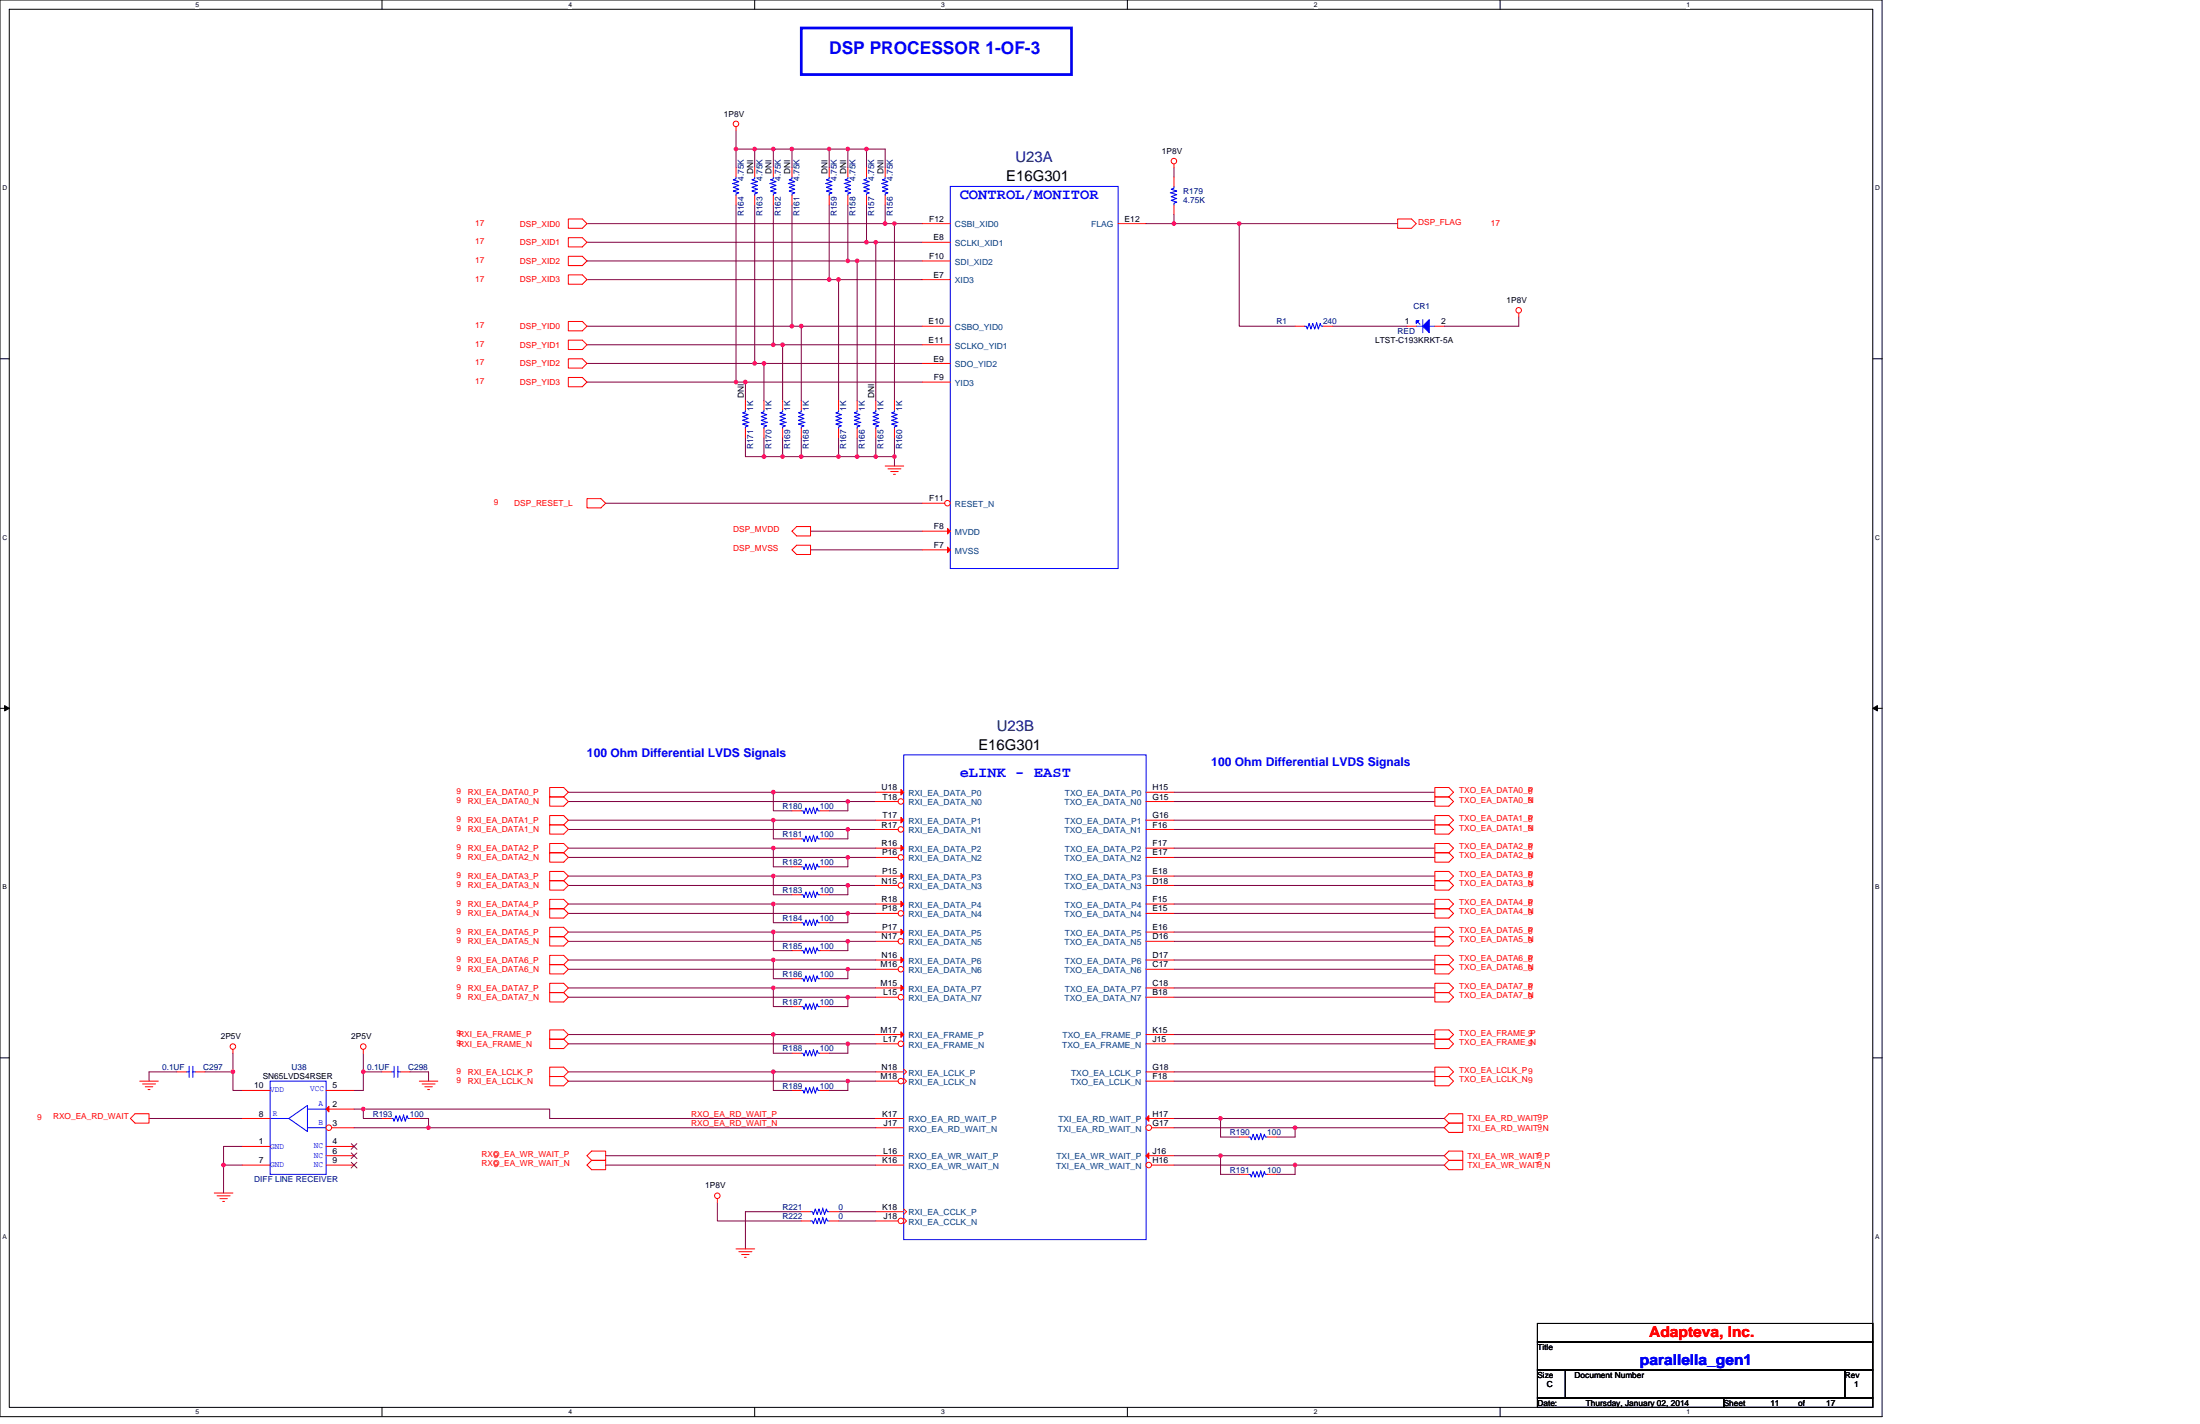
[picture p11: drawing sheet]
<svg xmlns="http://www.w3.org/2000/svg" width="432mm" height="279mm" viewBox="0 0 432 279" stroke-linecap="round" stroke-linejoin="round" font-family="sans-serif">
<path d="M0 0h369.4v278h-369.4zM1.8 1.8h365.8v274.3h-365.8z" fill="none" stroke="#000" stroke-width=".2"/>
<g fill="#fff">
<path d="M38.4 .2h.7v1.5h-.7z"/>
<path d="M38.4 276.3h.7v1.5h-.7z"/>
</g>
<path d="M75 0v1.8M75 276.1v1.9" fill="none" stroke="#000" stroke-width=".2"/>
<g fill="#fff">
<path d="M111.5 .2h.8v1.5h-.8z"/>
<path d="M111.5 276.3h.8v1.5h-.8z"/>
</g>
<path d="M148.1 0v1.8M148.1 276.1v1.9" fill="none" stroke="#000" stroke-width=".2"/>
<g fill="#fff">
<path d="M184.7 .2h.7v1.5h-.7z"/>
<path d="M184.7 276.3h.7v1.5h-.7z"/>
</g>
<path d="M221.3 0v1.8M221.3 276.1v1.9" fill="none" stroke="#000" stroke-width=".2"/>
<g fill="#fff">
<path d="M257.9 .2h.7v1.5h-.7z"/>
<path d="M257.9 276.3h.7v1.5h-.7z"/>
</g>
<path d="M294.4 0v1.8M294.4 276.1v1.9" fill="none" stroke="#000" stroke-width=".2"/>
<g fill="#fff">
<path d="M331 .2h.7v1.5h-.7z"/>
<path d="M331 276.3h.7v1.5h-.7z"/>
<path d="M.5 36.1h.9v1.5h-.9z"/>
<path d="M368 36.1h1v1.5h-1z"/>
<path d="M.5 104.7h.9v1.5h-.9z"/>
<path d="M368 104.7h1v1.5h-1z"/>
</g>
<path d="M0 70.4h1.8M367.6 70.4h1.8" fill="none" stroke="#000" stroke-width=".2"/>
<g fill="#fff">
<path d="M.5 173.3h.8v1.4h-.8z"/>
<path d="M368 173.3h.9v1.4h-.9z"/>
</g>
<path d="M0 139h1.8M367.6 139h1.8" fill="none" stroke="#000" stroke-width=".2"/>
<path d="M.9 138.5l.9 .5-.9 .5zM367.6 139l.9-.5v1z" fill="#000" stroke="#000" stroke-width=".2"/>
<g fill="#fff">
<path d="M.5 241.9h.8v1.4h-.8z"/>
<path d="M368 241.9h.9v1.4h-.9z"/>
</g>
<path d="M0 207.6h1.8M367.6 207.6h1.8M301.8 259.7h65.8v3.6h-65.8zM301.8 263.3h65.8v5.5h-65.8zM301.8 274.3h36.5v1.8h-36.5zM301.8 268.8h5.4v5.5h-5.4zM307.2 268.8h54.9v5.5h-54.9zM338.3 274.3h29.3v1.8h-29.3zM362.1 268.8h5.5v5.5h-5.5z" fill="none" stroke="#000" stroke-width=".2"/>
<path d="M157.3 5.5h53v9.1h-53z" fill="none" stroke="#00f" stroke-width=".53"/>
<g fill="none" stroke="#800040" stroke-width=".2">
<path d="M144.5 29.3v3.6M144.5 25.6v3.7M144.5 29.3h3.6M148.1 29.3v3.6M148.1 29.3h3.7M151.8 29.3v3.6M151.8 29.3h3.6M155.4 29.3v3.6M155.4 29.3h7.4M162.8 29.3v3.6M162.8 29.3h3.6M166.4 29.3v3.6"/>
<path d="M166.4 29.3h3.7M170.1 29.3v3.6M170.1 29.3h3.6v3.6M230.4 32.9v1.8M115.2 43.9h58.5M115.2 47.5h54.9M115.2 51.2h51.2M115.2 54.9h47.6M144.5 40.2v34.8M148.1 40.2v31.1M151.8 40.2v27.4M155.4 40.2v23.8"/>
<path d="M162.8 40.2v14.7M162.8 54.9h1.8M164.6 54.9h16.4M164.6 54.9v23.7M166.4 40.2v11M166.4 51.2h1.8M168.2 51.2h12.8M168.2 51.2v27.4M170.1 40.2v7.3M170.1 47.5h1.8M171.9 47.5h9.1M171.9 47.5v31.1"/>
<path d="M173.7 40.2v3.7M173.7 43.9h1.9M175.6 43.9v34.7M175.6 43.9h5.4M224.9 43.9h5.5M230.4 42.1v1.8M230.4 43.9h12.8v20.1h11M243.2 43.9h31.1M115.2 64h40.2M115.2 67.6h36.6M115.2 71.3h32.9M115.2 75h29.3"/>
<path d="M144.5 75h1.8M146.3 75h34.7M146.3 75v3.6M148.1 71.3h1.8M149.9 71.3h31.1M149.9 71.3v7.3M151.8 67.6h1.8M153.6 67.6v11M153.6 67.6h27.4M155.4 64h1.9M157.3 64v14.6M157.3 64h23.7"/>
<path d="M261.5 64h14.6M298.1 62.2v1.8h-14.6M118.9 98.7h62.1M146.3 85.9v3.7h3.6M149.9 85.9v3.7M149.9 89.6h3.7M153.6 89.6h3.7M153.6 85.9v3.7M157.3 85.9v3.7M157.3 89.6h7.3M164.6 85.9v3.7M164.6 89.6h3.6"/>
<path d="M168.2 85.9v3.7M168.2 89.6h3.7M171.9 85.9v3.7M171.9 89.6h3.7M175.6 85.9v3.7M175.6 89.6v1.8M159.1 104.2h21.9M159.1 107.9h21.9M111.5 157.3h54.9v1.8h-3.6M111.5 155.4h40.3v3.7h3.6M151.8 155.4h20.1M166.4 157.3h5.5"/>
<path d="M230.4 157.3h51.2M230.4 155.4h51.2M111.5 162.8h54.9M111.5 168.2h54.9M111.5 173.7h54.9M111.5 179.2h54.9M111.5 160.9h40.3M111.5 166.4h40.3M111.5 171.9h40.3M111.5 177.4h40.3M151.8 160.9h20.1M151.8 166.4h20.1"/>
<path d="M151.8 171.9h20.1M151.8 177.4h20.1M151.8 160.9v3.7h3.6M151.8 166.4v3.7h3.6M151.8 171.9v3.7h3.6M151.8 177.4v3.6h3.6M166.4 162.8h5.5M166.4 168.2h5.5M166.4 173.7h5.5M166.4 179.2h5.5M166.4 162.8v1.8h-3.6M166.4 168.2v1.9h-3.6"/>
<path d="M166.4 173.7v1.9h-3.6M166.4 179.2v1.8h-3.6M230.4 162.8h51.2M230.4 160.9h51.2M230.4 168.2h51.2M230.4 166.4h51.2M230.4 173.7h51.2M230.4 171.9h51.2M230.4 179.2h51.2M230.4 177.4h51.2M111.5 184.7h54.9M111.5 190.2h54.9"/>
<path d="M111.5 195.7h54.9M111.5 182.9h40.3M111.5 188.4h40.3M111.5 193.8h40.3M151.8 182.9h20.1M151.8 188.4h20.1M151.8 193.8h20.1M151.8 182.9v3.6h3.6M151.8 188.4v3.6h3.6M151.8 193.8v3.7h3.6M166.4 184.7h5.5M166.4 190.2h5.5"/>
<path d="M166.4 195.7h5.5M166.4 184.7v1.8h-3.6M166.4 190.2v1.8h-3.6M166.4 195.7v1.8h-3.6M230.4 184.7h51.2M230.4 182.9h51.2M230.4 190.2h51.2M230.4 188.4h51.2M230.4 195.7h51.2M230.4 193.8h51.2M29.3 219.5h18.2M34.7 210.3h-5.4v1.8"/>
<path d="M40.2 210.3h5.5M45.7 206.7v3.6M45.7 210.3v3.7h1.8M69.5 217.6h1.8v1.9h3.7M71.3 210.3v3.7h-1.8M71.3 206.7v3.6h3.7M71.3 217.6h36.6v1.9h64M80.5 210.3h3.6v1.8M82.3 219.5h1.8v1.8M111.5 204.8h54.9M111.5 212.1h54.9M111.5 203h40.3"/>
<path d="M111.5 210.3h40.3M151.8 203v3.7h3.6M151.8 210.3v3.7h3.6M151.8 203h20.1M151.8 210.3h20.1M166.4 204.8v1.9h-3.6M166.4 212.1v1.9h-3.6M166.4 204.8h5.5M166.4 212.1h5.5M230.4 219.5h9.2M230.4 203h51.2M230.4 204.8h51.2"/>
<path d="M230.4 210.3h51.2M230.4 212.1h51.2M239.6 219.5h43.9M239.6 219.5v3.6h3.6M43.9 228.6h3.6M43.9 228.6v5.5M47.5 224.9h-3.6v3.7M69.5 221.3h14.6M84.1 221.3h87.8M118.9 226.8h53M118.9 228.6h53M140.8 235.9v3.7h16.5"/>
<path d="M157.3 237.7h-11v7.3M164.6 237.7h7.3M164.6 239.6h7.3M230.4 226.8h9.2M230.4 221.3h23.8M230.4 228.6h23.8M239.6 226.8h43.9M239.6 226.8v3.6h3.6M254.2 221.3h29.3M254.2 228.6h29.3M254.2 221.3v1.8h-3.7M254.2 228.6v1.8h-3.7"/>
</g>
<g fill="#f0f" stroke="#f0f" stroke-width=".2">
<circle cx="173.7" cy="43.9" r=".36"/>
<circle cx="170.1" cy="47.5" r=".35"/>
<circle cx="166.4" cy="51.2" r=".35"/>
<circle cx="162.7" cy="54.8" r=".36"/>
<circle cx="155.4" cy="64" r=".36"/>
<circle cx="151.8" cy="67.6" r=".36"/>
<circle cx="149.9" cy="71.3" r=".36"/>
<circle cx="146.3" cy="75" r=".36"/>
<circle cx="175.5" cy="43.9" r=".35"/>
<circle cx="171.9" cy="47.5" r=".35"/>
<circle cx="168.2" cy="51.2" r=".36"/>
<circle cx="164.6" cy="54.8" r=".36"/>
<circle cx="148.1" cy="71.3" r=".35"/>
<circle cx="144.4" cy="75" r=".35"/>
<circle cx="157.2" cy="64" r=".36"/>
<circle cx="153.6" cy="67.6" r=".36"/>
<circle cx="175.5" cy="89.6" r=".35"/>
<circle cx="171.9" cy="89.6" r=".35"/>
<circle cx="168.2" cy="89.6" r=".36"/>
<circle cx="164.6" cy="89.6" r=".36"/>
<circle cx="157.3" cy="89.6" r=".35"/>
<circle cx="153.6" cy="89.6" r=".35"/>
<circle cx="149.9" cy="89.6" r=".36"/>
<circle cx="144.4" cy="29.2" r=".35"/>
<circle cx="170.1" cy="29.2" r=".35"/>
<circle cx="166.4" cy="29.2" r=".35"/>
<circle cx="162.7" cy="29.2" r=".35"/>
<circle cx="155.4" cy="29.2" r=".36"/>
<circle cx="151.8" cy="29.2" r=".35"/>
<circle cx="148.1" cy="29.2" r=".35"/>
<circle cx="254.2" cy="221.3" r=".35"/>
<circle cx="254.2" cy="228.6" r=".36"/>
<circle cx="239.5" cy="219.4" r=".36"/>
<circle cx="239.6" cy="226.7" r=".35"/>
<circle cx="166.4" cy="157.3" r=".35"/>
<circle cx="151.8" cy="155.4" r=".36"/>
<circle cx="166.4" cy="162.7" r=".35"/>
<circle cx="151.8" cy="160.9" r=".35"/>
<circle cx="166.4" cy="168.2" r=".36"/>
<circle cx="151.8" cy="166.4" r=".35"/>
<circle cx="166.4" cy="173.7" r=".36"/>
<circle cx="151.8" cy="171.9" r=".35"/>
<circle cx="151.8" cy="177.4" r=".36"/>
<circle cx="166.4" cy="179.2" r=".35"/>
<circle cx="151.8" cy="182.9" r=".36"/>
<circle cx="166.4" cy="184.7" r=".35"/>
<circle cx="151.8" cy="188.3" r=".35"/>
<circle cx="166.4" cy="190.2" r=".35"/>
<circle cx="151.8" cy="193.8" r=".35"/>
<circle cx="166.4" cy="195.7" r=".36"/>
<circle cx="166.4" cy="204.8" r=".36"/>
<circle cx="151.8" cy="203" r=".35"/>
<circle cx="166.4" cy="212.1" r=".35"/>
<circle cx="151.8" cy="210.3" r=".36"/>
<circle cx="84.1" cy="221.3" r=".35"/>
<circle cx="243.2" cy="43.9" r=".35"/>
<circle cx="230.4" cy="43.9" r=".35"/>
<circle cx="71.3" cy="217.6" r=".35"/>
<circle cx="71.3" cy="210.3" r=".36"/>
<circle cx="45.7" cy="210.3" r=".36"/>
<circle cx="43.9" cy="228.6" r=".36"/>
</g>
<g fill="none" stroke="#f00" stroke-width=".2">
<path d="M144.5 24.9v.7M230.4 32.2v.7M111.5 43h2.8l.9 .9-.9 .9h-2.8zM111.5 46.6h2.8l.9 .9-.9 1h-2.8zM111.5 50.3h2.8l.9 .9-.9 .9h-2.8zM111.5 53.9h2.8l.9 1-.9 .9h-2.8zM181 43.9h5.5M181 51.2h5.5M181 54.9h5.5M219.5 43.9h5.4M274.3 43h2.8l.9 .9-.9 .9h-2.8zM111.5 63.1h2.8l.9 .9-.9 .9h-2.8z"/>
<path d="M111.5 66.7h2.8l.9 .9-.9 1h-2.8zM111.5 70.4h2.8l.9 .9-.9 .9h-2.8zM111.5 74.1h2.8l.9 .9-.9 .9h-2.8zM181 64h5.5M181 71.3h5.5M181 75h5.5M298.1 61.4v.8M115.2 97.8h2.7l1 .9-1 1h-2.7zM173.7 91.4h3.7M174.3 92h2.5M174.8 92.5h1.5M175.4 93.1h.3"/>
<path d="M155.4 104.2l1-.9h2.7v1.9h-2.7zM155.4 107.9l1-.9h2.7v1.8h-2.7zM107.9 154.5h2.7l.9 .9-.9 1h-2.7zM107.9 156.4h2.7l.9 .9-.9 .9h-2.7zM281.6 156.4h2.8l.9 .9-.9 .9h-2.8zM281.6 154.5h2.8l.9 .9-.9 1h-2.8zM107.9 160h2.7l.9 .9-.9 .9h-2.7zM107.9 161.8h2.7l.9 1-.9 .9h-2.7zM107.9 165.5h2.7l.9 .9-.9 .9h-2.7zM107.9 167.3h2.7l.9 .9-.9 1h-2.7zM107.9 171h2.7l.9 .9-.9 .9h-2.7zM107.9 172.8h2.7l.9 .9-.9 .9h-2.7z"/>
<path d="M107.9 176.5h2.7l.9 .9-.9 .9h-2.7zM107.9 178.3h2.7l.9 .9-.9 .9h-2.7zM281.6 161.8h2.8l.9 1-.9 .9h-2.8zM281.6 160h2.8l.9 .9-.9 .9h-2.8zM281.6 167.3h2.8l.9 .9-.9 1h-2.8zM281.6 165.5h2.8l.9 .9-.9 .9h-2.8zM281.6 172.8h2.8l.9 .9-.9 .9h-2.8zM281.6 171h2.8l.9 .9-.9 .9h-2.8zM281.6 178.3h2.8l.9 .9-.9 .9h-2.8zM281.6 176.5h2.8l.9 .9-.9 .9h-2.8zM107.9 181.9h2.7l.9 1-.9 .9h-2.7zM107.9 183.8h2.7l.9 .9-.9 .9h-2.7z"/>
<path d="M107.9 187.5h2.7l.9 .9-.9 .9h-2.7zM107.9 189.3h2.7l.9 .9-.9 .9h-2.7zM107.9 192.9h2.7l.9 .9-.9 1h-2.7zM107.9 194.8h2.7l.9 .9-.9 .9h-2.7zM281.6 183.8h2.8l.9 .9-.9 .9h-2.8zM281.6 181.9h2.8l.9 1-.9 .9h-2.8zM281.6 189.3h2.8l.9 .9-.9 .9h-2.8zM281.6 187.5h2.8l.9 .9-.9 .9h-2.8zM281.6 194.8h2.8l.9 .9-.9 .9h-2.8zM281.6 192.9h2.8l.9 .9-.9 1h-2.8zM26.5 218.5h2.8v1.9h-2.8l-.9-.9zM27.4 212.1h3.7"/>
<path d="M28 212.7h2.5M28.5 213.2h1.5M29.1 213.8h.3M45.7 205.9v.8M71.3 205.9v.8M82.3 212.1h3.6M82.8 212.7h2.6M83.4 213.2h1.5M83.9 213.8h.4M107.9 202.1h2.7l.9 .9-.9 .9h-2.7zM107.9 203.9h2.7l.9 .9-.9 .9h-2.7zM107.9 209.4h2.7l.9 .9-.9 .9h-2.7z"/>
<path d="M107.9 211.2h2.7l.9 .9-.9 .9h-2.7zM281.6 202.1h2.8l.9 .9-.9 .9h-2.8zM281.6 203.9h2.8l.9 .9-.9 .9h-2.8zM281.6 209.4h2.8l.9 .9-.9 .9h-2.8zM281.6 211.2h2.8l.9 .9-.9 .9h-2.8zM284.4 218.5h2.7v1.9h-2.7l-.9-.9zM42.1 234.1h3.6M42.6 234.6h2.6M43.2 235.2h1.4M43.7 235.7h.4M115.2 226.8l.9-1h2.8v1.9h-2.8zM116.1 227.7h2.8v1.8h-2.8l-.9-.9z"/>
<path d="M140.8 235.2v.7M283.5 226.8l.9-1h2.7v1.9h-2.7zM284.4 220.4h2.7v1.8h-2.7l-.9-.9zM284.4 227.7h2.7v1.8h-2.7l-.9-.9zM144.5 245h3.6M145 245.6h2.6M145.6 246.1h1.4M146.1 246.7h.4"/>
<circle cx="144.4" cy="24.3" r=".54"/>
<circle cx="230.4" cy="31.6" r=".54"/>
<circle cx="298.1" cy="60.9" r=".54"/>
<circle cx="45.7" cy="205.3" r=".54"/>
<circle cx="71.3" cy="205.3" r=".54"/>
<circle cx="140.8" cy="234.6" r=".54"/>
</g>
<path d="M186.5 36.6h33v74.9h-33z" fill="none" stroke="#00f" stroke-width=".2"/>
<circle cx="186" cy="98.7" r=".54" fill="#fff" stroke="#f00" stroke-width=".2"/>
<g fill="none" stroke="#f00" stroke-width=".2">
<path d="M162.8 32.9v1.8M162.8 38.4v1.8M173.7 32.9v1.8M173.7 38.4v1.8M181 47.5h5.5M164.6 78.6v1.9M181 67.6h5.5M254.2 64h1.8M259.7 64h1.8M276.1 64h1.9M281.6 64h1.9M164.6 84.1v1.8"/>
<path d="M181 98.7h4.4M181 104.2h5.5M181 107.9h5.5M155.4 159.1h1.9M160.9 159.1h1.9M155.4 181h1.9M160.9 181h1.9M47.5 219.5h5.5M64 217.6h5.5M75 210.3h1.8M78.6 210.3h1.9M155.4 214h1.9"/>
<path d="M160.9 214h1.9M47.5 224.9h5.5M157.3 237.7h1.8M157.3 239.6h1.8M162.8 237.7h1.8M162.8 239.6h1.8"/>
</g>
<g fill="#f00" stroke="#f00" stroke-width=".2">
<path d="M186 103.7l.5 .5-.5 .6z"/>
<path d="M186 107.3l.5 .6-.5 .5z"/>
<path d="M64.6 217.1v1.1l-.6-.6z"/>
</g>
<g fill="none" stroke="#00f" stroke-width=".2">
<path d="M162.2 36l1.1 .4-1.1 .3 1.1 .4-1.1 .4 1.1 .3-.5 .2v.4M162.8 34.7v.4l-.6 .2 1.1 .3-1.3 .4M173.2 36l1.1 .4-1.1 .3 1.1 .4-1.1 .4 1.1 .3-.6 .2v.4M173.7 34.7v.4l-.5 .2 1.1 .3-1.3 .4M258.4 63.3l.4 1.3 .3-1.1 .2 .5h.4M258.4 63.5l-.4 1.1-.3-1.1-.4 1.1-.4-1.1-.3 1.1-.2-.6h-.4M278 64h1.3M278.2 63.1l.5 .5M279.3 62.7v2.6M279.8 64h1.8M164.6 80.5v.3l-.6 .2 1.1 .4-1.1 .3 1.1 .4-1.1 .4 1.1 .3M165.3 82.8l-1.3 .4 1.1 .4-.5 .2v.3"/>
<path d="M159.6 158.5l-.3 1.1-.4-1.1-.4 1.1-.3-1.1-.4 1.1-.2-.5h-.3M159.6 158.4l.4 1.2 .4-1.1 .2 .6h.3M159.6 180.5l-.3 1.1-.4-1.1-.4 1.1-.3-1.1-.4 1.1-.2-.6h-.3M159.6 180.3l.4 1.3 .4-1.1 .2 .5h.3M53 212.1h11v18.3h-11zM56.7 219.5l3.6-2.6v5.1l-3.6-2.5h-3.7M60.3 217.6h3.7M76.8 210.3h.5M77.3 209.2v2.2M78.1 209.2v2.2M78.1 210.3h.5M159.6 213.4l-.3 1.1-.4-1.1-.4 1.1-.3-1.1-.4 1.1-.2-.5h-.3"/>
<path d="M159.6 213.2l.4 1.3 .4-1.1 .2 .6h.3M60.3 221.3h3.7M161.5 237l.3 1.3 .4-1.1 .2 .5h.4M161.5 238.8l.3 1.3 .4-1.1 .2 .6h.4M161.5 237.2l-.4 1.1-.4-1.1-.3 1.1-.4-1.1-.4 1.1-.1-.6h-.4M161.5 239l-.4 1.1-.4-1.1-.3 1.1-.4-1.1-.4 1.1-.1-.5h-.4"/>
</g>
<g fill="#00f" stroke="#00f" stroke-width=".2">
<path d="M280.5 62.7v2.6l-1.2-1.3z" fill-rule="evenodd"/>
<path d="M278 62.9h.5l-.5 .6z" fill-rule="evenodd"/>
</g>
<circle cx="64.5" cy="221.3" r=".54" fill="#fff" stroke="#f00" stroke-width=".2"/>
<g fill="none" stroke="#f00" stroke-width=".2">
<path d="M144.5 32.9v1.8M144.5 38.4v1.8M166.4 32.9v1.8M166.4 38.4v1.8M230.4 34.7v1.9M230.4 40.2v1.9M153.6 78.6v1.9M157.3 78.6v1.9M153.6 84.1v1.8M157.3 84.1v1.8M155.4 186.5h1.9M160.9 186.5h1.9"/>
<path d="M47.5 214h5.5M64 214h5.5M47.5 228.6h5.5M64 224.9h5.5M64 226.8h5.5M64 228.6h5.5M65.1 221.3h4.4M243.2 223.1h1.8M243.2 230.4h1.8M248.7 223.1h1.8M248.7 230.4h1.8"/>
</g>
<path d="M68.9 224.4l1.2 1.1M68.9 226.2l1.2 1.1M68.9 228l1.2 1.2M70 224.4l-1.1 1.1M70 226.2l-1.1 1.1M70 228l-1.1 1.2" fill="none" stroke="#804000" stroke-width=".2"/>
<g fill="none" stroke="#00f" stroke-width=".2">
<path d="M143.9 36l1.1 .4-1.1 .3 1.1 .4-1.1 .4 1.1 .3-.5 .2v.4M144.5 34.7v.4l-.6 .2 1.1 .3-1.3 .4M165.9 36l1.1 .4-1.1 .3 1.1 .4-1.1 .4 1.1 .3-.6 .2v.4M166.4 34.7v.4l-.5 .2 1.1 .3-1.3 .4M229.9 37.8l1.1 .4-1.1 .4 1.1 .3-1.1 .4 1.1 .4-.6 .2v.3M230.4 36.6v.3l-.5 .2 1.1 .4-1.3 .3M153.6 80.5v.3l-.5 .2 1.1 .4-1.1 .3 1.1 .4-1.1 .4 1.1 .3M154.3 82.8l-1.2 .4 1.1 .4-.6 .2v.3M157.3 80.5v.3l-.6 .2 1.1 .4-1.1 .3 1.1 .4-1.1 .4 1.1 .3M158 82.8l-1.3 .4 1.1 .4-.5 .2v.3M177.4 148.1h47.5v95.1h-47.5zM159.6 186l-.3 1.1-.4-1.1-.4 1.1-.3-1.1-.4 1.1-.2-.6h-.3"/>
<path d="M159.6 185.8l.4 1.3 .4-1.1 .2 .5h.3M247.4 222.5l-.3 1.1-.4-1.1-.4 1.1-.3-1.1-.4 1.1-.2-.5h-.4M247.4 229.9l-.3 1.1-.4-1.1-.4 1.1-.3-1.1-.4 1.1-.2-.6h-.4M247.4 222.4l.4 1.2 .4-1.1 .1 .6h.4M247.4 229.7l.4 1.3 .4-1.1 .1 .5h.4"/>
</g>
<circle cx="176.8" cy="157.3" r=".54" fill="#fff" stroke="#f00" stroke-width=".2"/>
<path d="M171.9 157.3h4.4" fill="none" stroke="#f00" stroke-width=".2"/>
<circle cx="176.8" cy="162.7" r=".54" fill="#fff" stroke="#f00" stroke-width=".2"/>
<path d="M171.9 162.8h4.4" fill="none" stroke="#f00" stroke-width=".2"/>
<circle cx="176.8" cy="168.2" r=".54" fill="#fff" stroke="#f00" stroke-width=".2"/>
<path d="M171.9 168.2h4.4" fill="none" stroke="#f00" stroke-width=".2"/>
<circle cx="176.8" cy="173.7" r=".54" fill="#fff" stroke="#f00" stroke-width=".2"/>
<path d="M171.9 173.7h4.4" fill="none" stroke="#f00" stroke-width=".2"/>
<circle cx="176.8" cy="179.2" r=".54" fill="#fff" stroke="#f00" stroke-width=".2"/>
<path d="M171.9 179.2h4.4" fill="none" stroke="#f00" stroke-width=".2"/>
<circle cx="176.8" cy="184.7" r=".54" fill="#fff" stroke="#f00" stroke-width=".2"/>
<path d="M171.9 184.7h4.4" fill="none" stroke="#f00" stroke-width=".2"/>
<circle cx="176.8" cy="190.2" r=".54" fill="#fff" stroke="#f00" stroke-width=".2"/>
<path d="M171.9 190.2h4.4" fill="none" stroke="#f00" stroke-width=".2"/>
<circle cx="176.8" cy="195.7" r=".54" fill="#fff" stroke="#f00" stroke-width=".2"/>
<path d="M171.9 155.4h5.5M171.9 160.9h5.5M171.9 166.4h5.5M171.9 171.9h5.5M171.9 177.4h5.5M171.9 182.9h5.5M171.9 188.4h5.5M171.9 193.8h5.5M171.9 195.7h4.4M171.9 203h5.5" fill="none" stroke="#f00" stroke-width=".2"/>
<g fill="#f00" stroke="#f00" stroke-width=".2">
<path d="M176.8 154.9l.6 .5-.6 .6z"/>
<path d="M176.8 160.4l.6 .5-.6 .6z"/>
<path d="M176.8 165.9l.6 .5-.6 .6z"/>
<path d="M176.8 171.3l.6 .6-.6 .5z"/>
<path d="M176.8 176.8l.6 .6-.6 .5z"/>
<path d="M176.8 182.3l.6 .6-.6 .5z"/>
<path d="M176.8 187.8l.6 .6-.6 .5z"/>
<path d="M176.8 193.3l.6 .5-.6 .6z"/>
<path d="M176.8 202.4l.6 .6-.6 .5z"/>
</g>
<circle cx="176.8" cy="204.8" r=".54" fill="#fff" stroke="#f00" stroke-width=".2"/>
<path d="M171.9 210.3h5.5M171.9 204.8h4.4M177.4 209.8l.5 .5-.5 .6M177.4 211.6l.5 .5-.5 .6" fill="none" stroke="#f00" stroke-width=".2"/>
<circle cx="176.8" cy="212.1" r=".54" fill="#fff" stroke="#f00" stroke-width=".2"/>
<g fill="none" stroke="#f00" stroke-width=".2">
<path d="M224.9 157.3h5.5M224.9 155.4h5.5M224.9 162.8h5.5M224.9 168.2h5.5M224.9 173.7h5.5M224.9 179.2h5.5M224.9 160.9h5.5M224.9 166.4h5.5M224.9 171.9h5.5M224.9 177.4h5.5M224.9 184.7h5.5M224.9 190.2h5.5"/>
<path d="M224.9 195.7h5.5M224.9 182.9h5.5M224.9 188.4h5.5M224.9 193.8h5.5M171.9 219.5h5.5M171.9 212.1h4.4M224.9 203h5.5M224.9 204.8h5.5M224.9 210.3h5.5M224.9 212.1h5.5M224.9 219.5h5.5M171.9 221.3h5.5"/>
<path d="M171.9 226.8h5.5M171.9 228.6h5.5"/>
</g>
<path d="M224.9 219.5l.6-.6v1.1z" fill="#f00" stroke="#f00" stroke-width=".2"/>
<circle cx="225.5" cy="221.3" r=".54" fill="#fff" stroke="#f00" stroke-width=".2"/>
<path d="M224.9 226.8h5.5M226 221.3h4.4" fill="none" stroke="#f00" stroke-width=".2"/>
<path d="M224.9 226.8l.6-.6v1.1z" fill="#f00" stroke="#f00" stroke-width=".2"/>
<circle cx="225.5" cy="228.6" r=".54" fill="#fff" stroke="#f00" stroke-width=".2"/>
<path d="M171.9 237.7h5.5M177.4 237.2l.5 .5-.5 .6M177.4 239l.5 .6-.5 .5M226 228.6h4.4" fill="none" stroke="#f00" stroke-width=".2"/>
<circle cx="176.8" cy="239.6" r=".54" fill="#fff" stroke="#f00" stroke-width=".2"/>
<g fill="none" stroke="#f00" stroke-width=".2">
<path d="M148.1 32.9v1.8M148.1 38.4v1.8M151.8 32.9v1.8M151.8 38.4v1.8M155.4 32.9v1.8M155.4 38.4v1.8M170.1 32.9v1.8M170.1 38.4v1.8M146.3 78.6v1.9M149.9 78.6v1.9M168.2 78.6v1.9M171.9 78.6v1.9"/>
<path d="M175.6 78.6v1.9M146.3 84.1v1.8M149.9 84.1v1.8M168.2 84.1v1.8M171.9 84.1v1.8M175.6 84.1v1.8M155.4 164.6h1.9M155.4 170.1h1.9M155.4 175.6h1.9M160.9 164.6h1.9M160.9 170.1h1.9M160.9 175.6h1.9"/>
<path d="M155.4 192h1.9M155.4 197.5h1.9M160.9 192h1.9M160.9 197.5h1.9M34.7 210.3h1.9M38.4 210.3h1.8M75 219.5h1.8M80.5 219.5h1.8M155.4 206.7h1.9M160.9 206.7h1.9M171.9 239.6h4.4"/>
</g>
<g fill="none" stroke="#00f" stroke-width=".2">
<path d="M147.6 36l1.1 .4-1.1 .3 1.1 .4-1.1 .4 1.1 .3-.6 .2v.4M148.1 34.7v.4l-.5 .2 1.1 .3-1.3 .4M151.2 36l1.1 .4-1.1 .3 1.1 .4-1.1 .4 1.1 .3-.5 .2v.4M151.8 34.7v.4l-.6 .2 1.1 .3-1.3 .4M154.9 36l1.1 .4-1.1 .3 1.1 .4-1.1 .4 1.1 .3-.6 .2v.4M155.4 34.7v.4l-.5 .2 1.1 .3-1.3 .4M169.5 36l1.1 .4-1.1 .3 1.1 .4-1.1 .4 1.1 .3-.5 .2v.4M170.1 34.7v.4l-.6 .2 1.1 .3-1.3 .4M146.3 80.5v.3l-.5 .2 1.1 .4-1.1 .3 1.1 .4-1.1 .4 1.1 .3M147 82.8l-1.2 .4 1.1 .4-.6 .2v.3M149.9 80.5v.3l-.5 .2 1.1 .4-1.1 .3 1.1 .4-1.1 .4 1.1 .3M150.7 82.8l-1.3 .4 1.1 .4-.6 .2v.3"/>
<path d="M168.2 80.5v.3l-.5 .2 1.1 .4-1.1 .3 1.1 .4-1.1 .4 1.1 .3M169 82.8l-1.3 .4 1.1 .4-.6 .2v.3M171.9 80.5v.3l-.6 .2 1.1 .4-1.1 .3 1.1 .4-1.1 .4 1.1 .3M172.6 82.8l-1.3 .4 1.1 .4-.5 .2v.3M175.6 80.5v.3l-.6 .2 1.1 .4-1.1 .3 1.1 .4-1.1 .4 1.1 .3M176.3 82.8l-1.3 .4 1.1 .4-.5 .2v.3M159.6 164l-.3 1.1-.4-1.1-.4 1.1-.3-1.1-.4 1.1-.2-.5h-.3M159.6 169.5l-.3 1.1-.4-1.1-.4 1.1-.3-1.1-.4 1.1-.2-.5h-.3M159.6 175l-.3 1.1-.4-1.1-.4 1.1-.3-1.1-.4 1.1-.2-.5h-.3M159.6 163.9l.4 1.2 .4-1.1 .2 .6h.3M159.6 169.3l.4 1.3 .4-1.1 .2 .6h.3M159.6 174.8l.4 1.3 .4-1.1 .2 .6h.3"/>
<path d="M159.6 191.5l-.3 1.1-.4-1.1-.4 1.1-.3-1.1-.4 1.1-.2-.6h-.3M159.6 197l-.3 1.1-.4-1.1-.4 1.1-.3-1.1-.4 1.1-.2-.6h-.3M159.6 191.3l.4 1.3 .4-1.1 .2 .5h.3M159.6 196.8l.4 1.3 .4-1.1 .2 .5h.3M36.6 210.3h.5M37.1 209.2v2.2M37.8 209.2v2.2M37.8 210.3h.6M79.2 218.7l.3 1.3 .4-1.1 .2 .6h.4M79.2 218.9l-.4 1.1-.4-1.1-.3 1.1-.4-1.1-.4 1.1-.1-.5h-.4M159.6 206.1l-.3 1.1-.4-1.1-.4 1.1-.3-1.1-.4 1.1-.2-.5h-.3M159.6 205.9l.4 1.3 .4-1.1 .2 .6h.3"/>
</g>
<g fill="#f0f" stroke="#f0f" stroke-width=".2">
<circle cx="173.7" cy="43.9" r=".36"/>
<circle cx="170.1" cy="47.5" r=".35"/>
<circle cx="166.4" cy="51.2" r=".35"/>
<circle cx="162.7" cy="54.8" r=".36"/>
<circle cx="155.4" cy="64" r=".36"/>
<circle cx="151.8" cy="67.6" r=".36"/>
<circle cx="149.9" cy="71.3" r=".36"/>
<circle cx="146.3" cy="75" r=".36"/>
<circle cx="175.5" cy="43.9" r=".35"/>
<circle cx="171.9" cy="47.5" r=".35"/>
<circle cx="168.2" cy="51.2" r=".36"/>
<circle cx="164.6" cy="54.8" r=".36"/>
<circle cx="148.1" cy="71.3" r=".35"/>
<circle cx="144.4" cy="75" r=".35"/>
<circle cx="157.2" cy="64" r=".36"/>
<circle cx="153.6" cy="67.6" r=".36"/>
<circle cx="175.5" cy="89.6" r=".35"/>
<circle cx="171.9" cy="89.6" r=".35"/>
<circle cx="168.2" cy="89.6" r=".36"/>
<circle cx="164.6" cy="89.6" r=".36"/>
<circle cx="157.3" cy="89.6" r=".35"/>
<circle cx="153.6" cy="89.6" r=".35"/>
<circle cx="149.9" cy="89.6" r=".36"/>
<circle cx="144.4" cy="29.2" r=".35"/>
<circle cx="170.1" cy="29.2" r=".35"/>
<circle cx="166.4" cy="29.2" r=".35"/>
<circle cx="162.7" cy="29.2" r=".35"/>
<circle cx="155.4" cy="29.2" r=".36"/>
<circle cx="151.8" cy="29.2" r=".35"/>
<circle cx="148.1" cy="29.2" r=".35"/>
<circle cx="254.2" cy="221.3" r=".35"/>
<circle cx="254.2" cy="228.6" r=".36"/>
<circle cx="239.5" cy="219.4" r=".36"/>
<circle cx="239.6" cy="226.7" r=".35"/>
<circle cx="166.4" cy="157.3" r=".35"/>
<circle cx="151.8" cy="155.4" r=".36"/>
<circle cx="166.4" cy="162.7" r=".35"/>
<circle cx="151.8" cy="160.9" r=".35"/>
<circle cx="166.4" cy="168.2" r=".36"/>
<circle cx="151.8" cy="166.4" r=".35"/>
<circle cx="166.4" cy="173.7" r=".36"/>
<circle cx="151.8" cy="171.9" r=".35"/>
<circle cx="151.8" cy="177.4" r=".36"/>
<circle cx="166.4" cy="179.2" r=".35"/>
<circle cx="151.8" cy="182.9" r=".36"/>
<circle cx="166.4" cy="184.7" r=".35"/>
<circle cx="151.8" cy="188.3" r=".35"/>
<circle cx="166.4" cy="190.2" r=".35"/>
<circle cx="151.8" cy="193.8" r=".35"/>
<circle cx="166.4" cy="195.7" r=".36"/>
<circle cx="166.4" cy="204.8" r=".36"/>
<circle cx="151.8" cy="203" r=".35"/>
<circle cx="166.4" cy="212.1" r=".35"/>
<circle cx="151.8" cy="210.3" r=".36"/>
<circle cx="84.1" cy="221.3" r=".35"/>
<circle cx="243.2" cy="43.9" r=".35"/>
<circle cx="230.4" cy="43.9" r=".35"/>
<circle cx="71.3" cy="217.6" r=".35"/>
<circle cx="71.3" cy="210.3" r=".36"/>
<circle cx="45.7" cy="210.3" r=".36"/>
<circle cx="43.9" cy="228.6" r=".36"/>
</g>
<text font-size="3.5" fill="#00f" x="162.8" y="10.5">DSP PROCESSOR 1-OF-3</text>
<g font-size="2.9">
<text x="197.5" y="35.5">E16G301</text>
<text x="192" y="147.1">E16G301</text>
</g>
<g font-size="2.9" fill="#000080">
<text x="199.3" y="31.9">U23A</text>
<text x="195.7" y="143.4">U23B</text>
</g>
<g font-size="2.9" fill="#00f">
<text x="188.4" y="39.1">CONTROL/MONITOR</text>
<text x="188.4" y="152.4">eLINK - EAST</text>
<text x="321.9" y="267.9">parallella_gen1</text>
</g>
<text font-size="2.9" fill="#f00" x="323.7" y="262.4">Adapteva, Inc.</text>
<g font-size="2.4" fill="#00f">
<text x="115.2" y="148.5">100 Ohm Differential LVDS Signals</text>
<text x="237.7" y="150.3">100 Ohm Differential LVDS Signals</text>
</g>
<g font-size="1.7">
<text x="182.4" y="43.5">F12</text>
<text x="183.2" y="47.2">E8</text>
<text x="220.7" y="43.5">E12</text>
<text x="182.4" y="50.8">F10</text>
<text x="183.2" y="54.5">E7</text>
<text x="182.3" y="63.6">E10</text>
<text x="275.8" y="63.6">1</text>
<text x="282.9" y="63.6">2</text>
<text x="182.3" y="67.3">E11</text>
<text x="183.2" y="70.9">E9</text>
<text x="183.3" y="74.6">F9</text>
<text x="182.4" y="98.4">F11</text>
<text x="183.3" y="103.8">F8</text>
<text x="183.3" y="107.5">F7</text>
<text x="173" y="155.1">U18</text>
<text x="226.2" y="155.1">H15</text>
<text x="173.2" y="156.9">T18</text>
<text x="173.2" y="160.5">T17</text>
<text x="226.2" y="160.5">G16</text>
<text x="226.2" y="156.9">G15</text>
<text x="173" y="162.4">R17</text>
<text x="173" y="166">R16</text>
<text x="173.1" y="167.9">P16</text>
<text x="226.2" y="166">F17</text>
<text x="226.2" y="162.4">F16</text>
<text x="226.2" y="167.9">E17</text>
<text x="173" y="173.4">N15</text>
<text x="173.1" y="171.5">P15</text>
<text x="226.2" y="171.5">E18</text>
<text x="226.2" y="173.4">D18</text>
<text x="173" y="177">R18</text>
<text x="173.1" y="178.8">P18</text>
<text x="226.2" y="177">F15</text>
<text x="226.2" y="178.8">E15</text>
<text x="173" y="184.3">N17</text>
<text x="173.1" y="182.5">P17</text>
<text x="226.2" y="182.5">E16</text>
<text x="226.2" y="184.3">D16</text>
<text x="172.8" y="189.8">M16</text>
<text x="173" y="188">N16</text>
<text x="226.2" y="188">D17</text>
<text x="226.2" y="189.8">C17</text>
<text x="172.8" y="193.5">M15</text>
<text x="173.3" y="195.3">L15</text>
<text x="226.2" y="193.5">C18</text>
<text x="226.2" y="195.3">B18</text>
<text x="172.8" y="202.6">M17</text>
<text x="226.2" y="202.6">K15</text>
<text x="173" y="209.9">N18</text>
<text x="173.3" y="204.4">L17</text>
<text x="226.2" y="204.4">J15</text>
<text x="226.2" y="209.9">G18</text>
<text x="49.9" y="213.6">10</text>
<text x="65.3" y="213.6">5</text>
<text x="172.8" y="211.8">M18</text>
<text x="226.2" y="211.8">F18</text>
<text x="50.8" y="219.1">8</text>
<text x="65.3" y="217.2">2</text>
<text x="65.3" y="220.9">3</text>
<text x="173.1" y="219.1">K17</text>
<text x="173.4" y="220.9">J17</text>
<text x="226.2" y="219.1">H17</text>
<text x="226.2" y="220.9">G17</text>
<text x="50.8" y="224.6">1</text>
<text x="65.3" y="224.6">4</text>
<text x="65.3" y="226.4">6</text>
<text x="173.3" y="226.4">L16</text>
<text x="226.2" y="226.4">J16</text>
<text x="50.8" y="228.2">7</text>
<text x="65.3" y="228.2">9</text>
<text x="173.1" y="228.2">K16</text>
<text x="226.2" y="228.2">H16</text>
<text x="173.1" y="237.4">K18</text>
<text x="173.4" y="239.2">J18</text>
</g>
<g font-size="1.7" fill="#004080">
<text x="187.4" y="44.6">CSBI_XID0</text>
<text x="214.2" y="44.6">FLAG</text>
<text x="187.4" y="51.9">SDI_XID2</text>
<text x="187.4" y="48.3">SCLKI_XID1</text>
<text x="187.4" y="55.6">XID3</text>
<text x="187.4" y="64.7">CSBO_YID0</text>
<text x="187.4" y="68.4">SCLKO_YID1</text>
<text x="187.4" y="72.1">SDO_YID2</text>
<text x="187.4" y="75.7">YID3</text>
<text x="187.4" y="99.5">RESET_N</text>
<text x="187.4" y="105">MVDD</text>
<text x="187.4" y="108.6">MVSS</text>
<text x="178.3" y="158">RXI_EA_DATA_N0</text>
<text x="178.3" y="156.2">RXI_EA_DATA_P0</text>
<text x="178.3" y="161.7">RXI_EA_DATA_P1</text>
<text x="208.9" y="158">TXO_EA_DATA_N0</text>
<text x="209" y="156.2">TXO_EA_DATA_P0</text>
<text x="209" y="161.7">TXO_EA_DATA_P1</text>
<text x="178.3" y="163.5">RXI_EA_DATA_N1</text>
<text x="178.3" y="167.2">RXI_EA_DATA_P2</text>
<text x="208.9" y="163.5">TXO_EA_DATA_N1</text>
<text x="209" y="167.2">TXO_EA_DATA_P2</text>
<text x="178.3" y="169">RXI_EA_DATA_N2</text>
<text x="178.3" y="172.6">RXI_EA_DATA_P3</text>
<text x="208.9" y="169">TXO_EA_DATA_N2</text>
<text x="209" y="172.6">TXO_EA_DATA_P3</text>
<text x="178.3" y="174.5">RXI_EA_DATA_N3</text>
<text x="178.3" y="180">RXI_EA_DATA_N4</text>
<text x="178.3" y="178.1">RXI_EA_DATA_P4</text>
<text x="208.9" y="174.5">TXO_EA_DATA_N3</text>
<text x="208.9" y="180">TXO_EA_DATA_N4</text>
<text x="209" y="178.1">TXO_EA_DATA_P4</text>
<text x="178.3" y="185.4">RXI_EA_DATA_N5</text>
<text x="178.3" y="183.6">RXI_EA_DATA_P5</text>
<text x="208.9" y="185.4">TXO_EA_DATA_N5</text>
<text x="209" y="183.6">TXO_EA_DATA_P5</text>
<text x="178.3" y="190.9">RXI_EA_DATA_N6</text>
<text x="178.3" y="189.1">RXI_EA_DATA_P6</text>
<text x="208.9" y="190.9">TXO_EA_DATA_N6</text>
<text x="209" y="189.1">TXO_EA_DATA_P6</text>
<text x="178.3" y="196.4">RXI_EA_DATA_N7</text>
<text x="178.3" y="194.6">RXI_EA_DATA_P7</text>
<text x="208.9" y="196.4">TXO_EA_DATA_N7</text>
<text x="209" y="194.6">TXO_EA_DATA_P7</text>
<text x="178.3" y="203.7">RXI_EA_FRAME_P</text>
<text x="208.6" y="203.7">TXO_EA_FRAME_P</text>
<text x="178.3" y="205.5">RXI_EA_FRAME_N</text>
<text x="208.5" y="205.5">TXO_EA_FRAME_N</text>
<text x="178.3" y="211.1">RXI_EA_LCLK_P</text>
<text x="178.3" y="212.9">RXI_EA_LCLK_N</text>
<text x="210.1" y="212.9">TXO_EA_LCLK_N</text>
<text x="210.2" y="211.1">TXO_EA_LCLK_P</text>
<text x="178.3" y="220.2">RXO_EA_RD_WAIT_P</text>
<text x="207.7" y="220.2">TXI_EA_RD_WAIT_P</text>
<text x="178.3" y="222">RXO_EA_RD_WAIT_N</text>
<text x="178.3" y="227.5">RXO_EA_WR_WAIT_P</text>
<text x="207.3" y="227.5">TXI_EA_WR_WAIT_P</text>
<text x="207.6" y="222">TXI_EA_RD_WAIT_N</text>
<text x="178.3" y="229.3">RXO_EA_WR_WAIT_N</text>
<text x="207.3" y="229.3">TXI_EA_WR_WAIT_N</text>
<text x="178.3" y="238.5">RXI_EA_CCLK_P</text>
<text x="178.3" y="240.3">RXI_EA_CCLK_N</text>
</g>
<g font-size="1.6">
<text x="142.1" y="22.9">1P8V</text>
<text x="147.8" y="34.2" transform="rotate(-90 147.8 34.2)">DNI</text>
<text x="151.4" y="34.2" transform="rotate(-90 151.4 34.2)">DNI</text>
<text x="155.1" y="34.2" transform="rotate(-90 155.1 34.2)">DNI</text>
<text x="162.4" y="34.2" transform="rotate(-90 162.4 34.2)">DNI</text>
<text x="166.1" y="34.2" transform="rotate(-90 166.1 34.2)">DNI</text>
<text x="173.4" y="34.2" transform="rotate(-90 173.4 34.2)">DNI</text>
<text x="228" y="30.2">1P8V</text>
<text x="295.7" y="59.4">1P8V</text>
<text x="269.9" y="67.3">LTST-C193KRKT-5A</text>
<text x="146" y="78.1" transform="rotate(-90 146 78.1)">DNI</text>
<text x="171.6" y="78.1" transform="rotate(-90 171.6 78.1)">DNI</text>
<text x="43.3" y="203.9">2P5V</text>
<text x="68.9" y="203.9">2P5V</text>
<text x="51.6" y="211.8">SN65LVDS4RSER</text>
<text x="138.4" y="233.2">1P8V</text>
<text x="301.8" y="264.8">Title</text>
<text x="301.8" y="270.3">Size</text>
<text x="301.8" y="275.8">Date:</text>
<text x="303.6" y="272.1">C</text>
<text x="309.1" y="270.3">Document Number</text>
<text x="311.3" y="275.8">Thursday, January 02, 2014</text>
<text x="338.3" y="275.8">Sheet</text>
<text x="347.5" y="275.8">11</text>
<text x="353" y="275.8">of</text>
<text x="358.4" y="275.8">17</text>
<text x="362.1" y="270.3">Rev</text>
<text x="363.9" y="272.1">1</text>
</g>
<g font-size="1.6" fill="#000080">
<text x="146" y="35.5" transform="rotate(-90 146 35.5)">4.75K</text>
<text x="149.6" y="35.5" transform="rotate(-90 149.6 35.5)">4.75K</text>
<text x="153.3" y="35.5" transform="rotate(-90 153.3 35.5)">4.75K</text>
<text x="157" y="35.5" transform="rotate(-90 157 35.5)">4.75K</text>
<text x="164.3" y="35.5" transform="rotate(-90 164.3 35.5)">4.75K</text>
<text x="167.9" y="35.5" transform="rotate(-90 167.9 35.5)">4.75K</text>
<text x="171.6" y="35.5" transform="rotate(-90 171.6 35.5)">4.75K</text>
<text x="175.2" y="35.5" transform="rotate(-90 175.2 35.5)">4.75K</text>
<text x="232.2" y="38.1">R179</text>
<text x="232.2" y="39.9">4.75K</text>
<text x="146" y="42.4" transform="rotate(-90 146 42.4)">R164</text>
<text x="149.6" y="42.4" transform="rotate(-90 149.6 42.4)">R163</text>
<text x="153.3" y="42.4" transform="rotate(-90 153.3 42.4)">R162</text>
<text x="157" y="42.4" transform="rotate(-90 157 42.4)">R161</text>
<text x="164.3" y="42.4" transform="rotate(-90 164.3 42.4)">R159</text>
<text x="167.9" y="42.4" transform="rotate(-90 167.9 42.4)">R158</text>
<text x="171.6" y="42.4" transform="rotate(-90 171.6 42.4)">R157</text>
<text x="175.2" y="42.4" transform="rotate(-90 175.2 42.4)">R156</text>
<text x="250.5" y="63.6">R1</text>
<text x="259.7" y="63.6">240</text>
<text x="274.3" y="65.5">RED</text>
<text x="277.4" y="60.5">CR1</text>
<text x="147.8" y="80.6" transform="rotate(-90 147.8 80.6)">1K</text>
<text x="151.4" y="80.6" transform="rotate(-90 151.4 80.6)">1K</text>
<text x="155.1" y="80.6" transform="rotate(-90 155.1 80.6)">1K</text>
<text x="158.8" y="80.6" transform="rotate(-90 158.8 80.6)">1K</text>
<text x="166.1" y="80.6" transform="rotate(-90 166.1 80.6)">1K</text>
<text x="169.7" y="80.6" transform="rotate(-90 169.7 80.6)">1K</text>
<text x="173.4" y="80.6" transform="rotate(-90 173.4 80.6)">1K</text>
<text x="177.1" y="80.6" transform="rotate(-90 177.1 80.6)">1K</text>
<text x="147.8" y="88.1" transform="rotate(-90 147.8 88.1)">R171</text>
<text x="151.4" y="88.1" transform="rotate(-90 151.4 88.1)">R170</text>
<text x="155.1" y="88.1" transform="rotate(-90 155.1 88.1)">R169</text>
<text x="158.8" y="88.1" transform="rotate(-90 158.8 88.1)">R168</text>
<text x="166.1" y="88.1" transform="rotate(-90 166.1 88.1)">R167</text>
<text x="169.7" y="88.1" transform="rotate(-90 169.7 88.1)">R166</text>
<text x="173.4" y="88.1" transform="rotate(-90 173.4 88.1)">R165</text>
<text x="177.1" y="88.1" transform="rotate(-90 177.1 88.1)">R160</text>
<text x="153.6" y="158.7">R180</text>
<text x="160.9" y="158.7">100</text>
<text x="153.6" y="164.2">R181</text>
<text x="160.9" y="164.2">100</text>
<text x="153.6" y="169.7">R182</text>
<text x="160.9" y="169.7">100</text>
<text x="153.6" y="175.2">R183</text>
<text x="160.9" y="175.2">100</text>
<text x="153.6" y="180.7">R184</text>
<text x="160.9" y="180.7">100</text>
<text x="153.6" y="186.2">R185</text>
<text x="153.6" y="191.7">R186</text>
<text x="160.9" y="186.2">100</text>
<text x="160.9" y="191.7">100</text>
<text x="153.6" y="197.1">R187</text>
<text x="160.9" y="197.1">100</text>
<text x="31.8" y="210">0.1UF</text>
<text x="39.9" y="210">C297</text>
<text x="57.2" y="210">U38</text>
<text x="72.1" y="210">0.1UF</text>
<text x="80.1" y="210">C298</text>
<text x="153.6" y="206.3">R188</text>
<text x="160.9" y="206.3">100</text>
<text x="153.6" y="213.6">R189</text>
<text x="160.9" y="213.6">100</text>
<text x="73.2" y="219.1">R193</text>
<text x="80.5" y="219.1">100</text>
<text x="241.4" y="222.8">R190</text>
<text x="248.7" y="222.8">100</text>
<text x="49.9" y="231.9">DIFF LINE RECEIVER</text>
<text x="241.4" y="230.1">R191</text>
<text x="248.7" y="230.1">100</text>
<text x="153.6" y="237.4">R221</text>
<text x="153.6" y="239.2">R222</text>
<text x="164.6" y="237.4">0</text>
<text x="164.6" y="239.2">0</text>
</g>
<g font-size="1.6" fill="#f00">
<text x="93.3" y="44.3">17</text>
<text x="93.3" y="47.9">17</text>
<text x="102" y="44.4">DSP_XID0</text>
<text x="278.3" y="44.1">DSP_FLAG</text>
<text x="292.6" y="44.3">17</text>
<text x="93.3" y="51.6">17</text>
<text x="102" y="48.1">DSP_XID1</text>
<text x="102" y="51.8">DSP_XID2</text>
<text x="93.3" y="55.2">17</text>
<text x="102" y="55.4">DSP_XID3</text>
<text x="93.3" y="64.4">17</text>
<text x="102" y="64.6">DSP_YID0</text>
<text x="93.3" y="68.1">17</text>
<text x="93.3" y="71.7">17</text>
<text x="102" y="68.2">DSP_YID1</text>
<text x="102" y="71.9">DSP_YID2</text>
<text x="93.3" y="75.4">17</text>
<text x="102" y="75.5">DSP_YID3</text>
<text x="96.9" y="99.1">9</text>
<text x="100.9" y="99.3">DSP_RESET_L</text>
<text x="143.9" y="104.4">DSP_MVDD</text>
<text x="143.9" y="108.1">DSP_MVSS</text>
<text x="89.6" y="155.8">9</text>
<text x="91.8" y="156">RXI_EA_DATA0_P</text>
<text x="286.4" y="155.6">TXO_EA_DATA0_P</text>
<text x="299.9" y="155.8">9</text>
<text x="89.6" y="157.6">9</text>
<text x="89.6" y="161.3">9</text>
<text x="91.8" y="157.8">RXI_EA_DATA0_N</text>
<text x="91.8" y="161.5">RXI_EA_DATA1_P</text>
<text x="286.4" y="157.5">TXO_EA_DATA0_N</text>
<text x="286.4" y="161.1">TXO_EA_DATA1_P</text>
<text x="299.9" y="157.6">9</text>
<text x="299.9" y="161.3">9</text>
<text x="89.6" y="163.1">9</text>
<text x="89.6" y="166.8">9</text>
<text x="91.8" y="163.3">RXI_EA_DATA1_N</text>
<text x="91.8" y="167">RXI_EA_DATA2_P</text>
<text x="286.4" y="163">TXO_EA_DATA1_N</text>
<text x="286.4" y="166.6">TXO_EA_DATA2_P</text>
<text x="299.9" y="163.1">9</text>
<text x="299.9" y="166.8">9</text>
<text x="89.6" y="168.6">9</text>
<text x="89.6" y="172.3">9</text>
<text x="91.8" y="168.8">RXI_EA_DATA2_N</text>
<text x="91.8" y="172.5">RXI_EA_DATA3_P</text>
<text x="286.4" y="168.4">TXO_EA_DATA2_N</text>
<text x="286.4" y="173.9">TXO_EA_DATA3_N</text>
<text x="286.4" y="172.1">TXO_EA_DATA3_P</text>
<text x="299.9" y="168.6">9</text>
<text x="299.9" y="172.3">9</text>
<text x="89.6" y="174.1">9</text>
<text x="89.6" y="177.8">9</text>
<text x="89.6" y="179.6">9</text>
<text x="91.8" y="174.3">RXI_EA_DATA3_N</text>
<text x="91.8" y="177.9">RXI_EA_DATA4_P</text>
<text x="91.8" y="179.8">RXI_EA_DATA4_N</text>
<text x="286.4" y="179.4">TXO_EA_DATA4_N</text>
<text x="286.4" y="177.6">TXO_EA_DATA4_P</text>
<text x="299.9" y="174.1">9</text>
<text x="299.9" y="179.6">9</text>
<text x="299.9" y="177.8">9</text>
<text x="89.6" y="183.3">9</text>
<text x="89.6" y="185.1">9</text>
<text x="91.8" y="183.4">RXI_EA_DATA5_P</text>
<text x="91.8" y="185.3">RXI_EA_DATA5_N</text>
<text x="286.4" y="184.9">TXO_EA_DATA5_N</text>
<text x="286.4" y="183.1">TXO_EA_DATA5_P</text>
<text x="299.9" y="185.1">9</text>
<text x="299.9" y="183.3">9</text>
<text x="89.6" y="188.7">9</text>
<text x="89.6" y="190.6">9</text>
<text x="91.8" y="188.9">RXI_EA_DATA6_P</text>
<text x="91.8" y="190.8">RXI_EA_DATA6_N</text>
<text x="286.4" y="190.4">TXO_EA_DATA6_N</text>
<text x="286.4" y="188.6">TXO_EA_DATA6_P</text>
<text x="299.9" y="190.6">9</text>
<text x="299.9" y="188.7">9</text>
<text x="89.6" y="194.2">9</text>
<text x="89.6" y="196.1">9</text>
<text x="91.8" y="194.4">RXI_EA_DATA7_P</text>
<text x="91.8" y="196.2">RXI_EA_DATA7_N</text>
<text x="286.4" y="195.9">TXO_EA_DATA7_N</text>
<text x="286.4" y="194.1">TXO_EA_DATA7_P</text>
<text x="299.9" y="196.1">9</text>
<text x="299.9" y="194.2">9</text>
<text x="89.6" y="203.4">9RXI_EA_FRAME_P</text>
<text x="286.4" y="203.2">TXO_EA_FRAME_P</text>
<text x="299.9" y="203.4">9</text>
<text x="89.6" y="205.2">9RXI_EA_FRAME_N</text>
<text x="286.4" y="205">TXO_EA_FRAME_N</text>
<text x="299.9" y="205.2">9</text>
<text x="89.6" y="210.7">9</text>
<text x="89.6" y="212.5">9</text>
<text x="91.8" y="210.9">RXI_EA_LCLK_P</text>
<text x="91.8" y="212.7">RXI_EA_LCLK_N</text>
<text x="286.4" y="210.5">TXO_EA_LCLK_P9</text>
<text x="286.4" y="212.3">TXO_EA_LCLK_N9</text>
<text x="7.3" y="219.8">9</text>
<text x="10.4" y="219.6">RXO_EA_RD_WAIT</text>
<text x="135.7" y="219.1">RXO_EA_RD_WAIT_P</text>
<text x="135.7" y="220.9">RXO_EA_RD_WAIT_N</text>
<text x="288" y="220">TXI_EA_RD_WAIT_P</text>
<text x="288" y="221.8">TXI_EA_RD_WAIT_N</text>
<text x="301.8" y="219.8">9</text>
<text x="301.8" y="221.7">9</text>
<text x="94.5" y="227">RXO_EA_WR_WAIT_P</text>
<text x="96.9" y="227.1">9</text>
<text x="288" y="227.3">TXI_EA_WR_WAIT_P</text>
<text x="301.8" y="227.1">9</text>
<text x="94.5" y="228.8">RXO_EA_WR_WAIT_N</text>
<text x="96.9" y="229">9</text>
<text x="288" y="229.2">TXI_EA_WR_WAIT_N</text>
<text x="301.8" y="229">9</text>
</g>
<g font-size="1.6" fill="#00f">
<text x="53" y="214.3">VDD</text>
<text x="60.9" y="214.1">VCC</text>
<text x="53.6" y="218.9">R</text>
<text x="62.5" y="217.1">A</text>
<text x="62.5" y="220.7">B</text>
<text x="53" y="225.5">GND</text>
<text x="61.6" y="225.3">NC</text>
<text x="61.6" y="227.1">NC</text>
<text x="53" y="228.9">GND</text>
<text x="61.6" y="228.9">NC</text>
</g>
<g font-size="1.3">
<text x="38.4" y="1.4">5</text>
<text x="111.5" y="1.4">4</text>
<text x="184.7" y="1.4">3</text>
<text x="257.9" y="1.4">2</text>
<text x="331" y="1.4">1</text>
<text x=".5" y="37.3">D</text>
<text x="368" y="37.3">D</text>
<text x=".5" y="105.9">C</text>
<text x="368" y="105.9">C</text>
<text x=".5" y="174.5">B</text>
<text x="368" y="174.5">B</text>
<text x=".5" y="243">A</text>
<text x="368" y="243">A</text>
<text x="38.4" y="277.5">5</text>
<text x="111.5" y="277.5">4</text>
<text x="184.7" y="277.5">3</text>
<text x="257.9" y="277.5">2</text>
<text x="331" y="277.5">1</text>
</g>
</svg>
